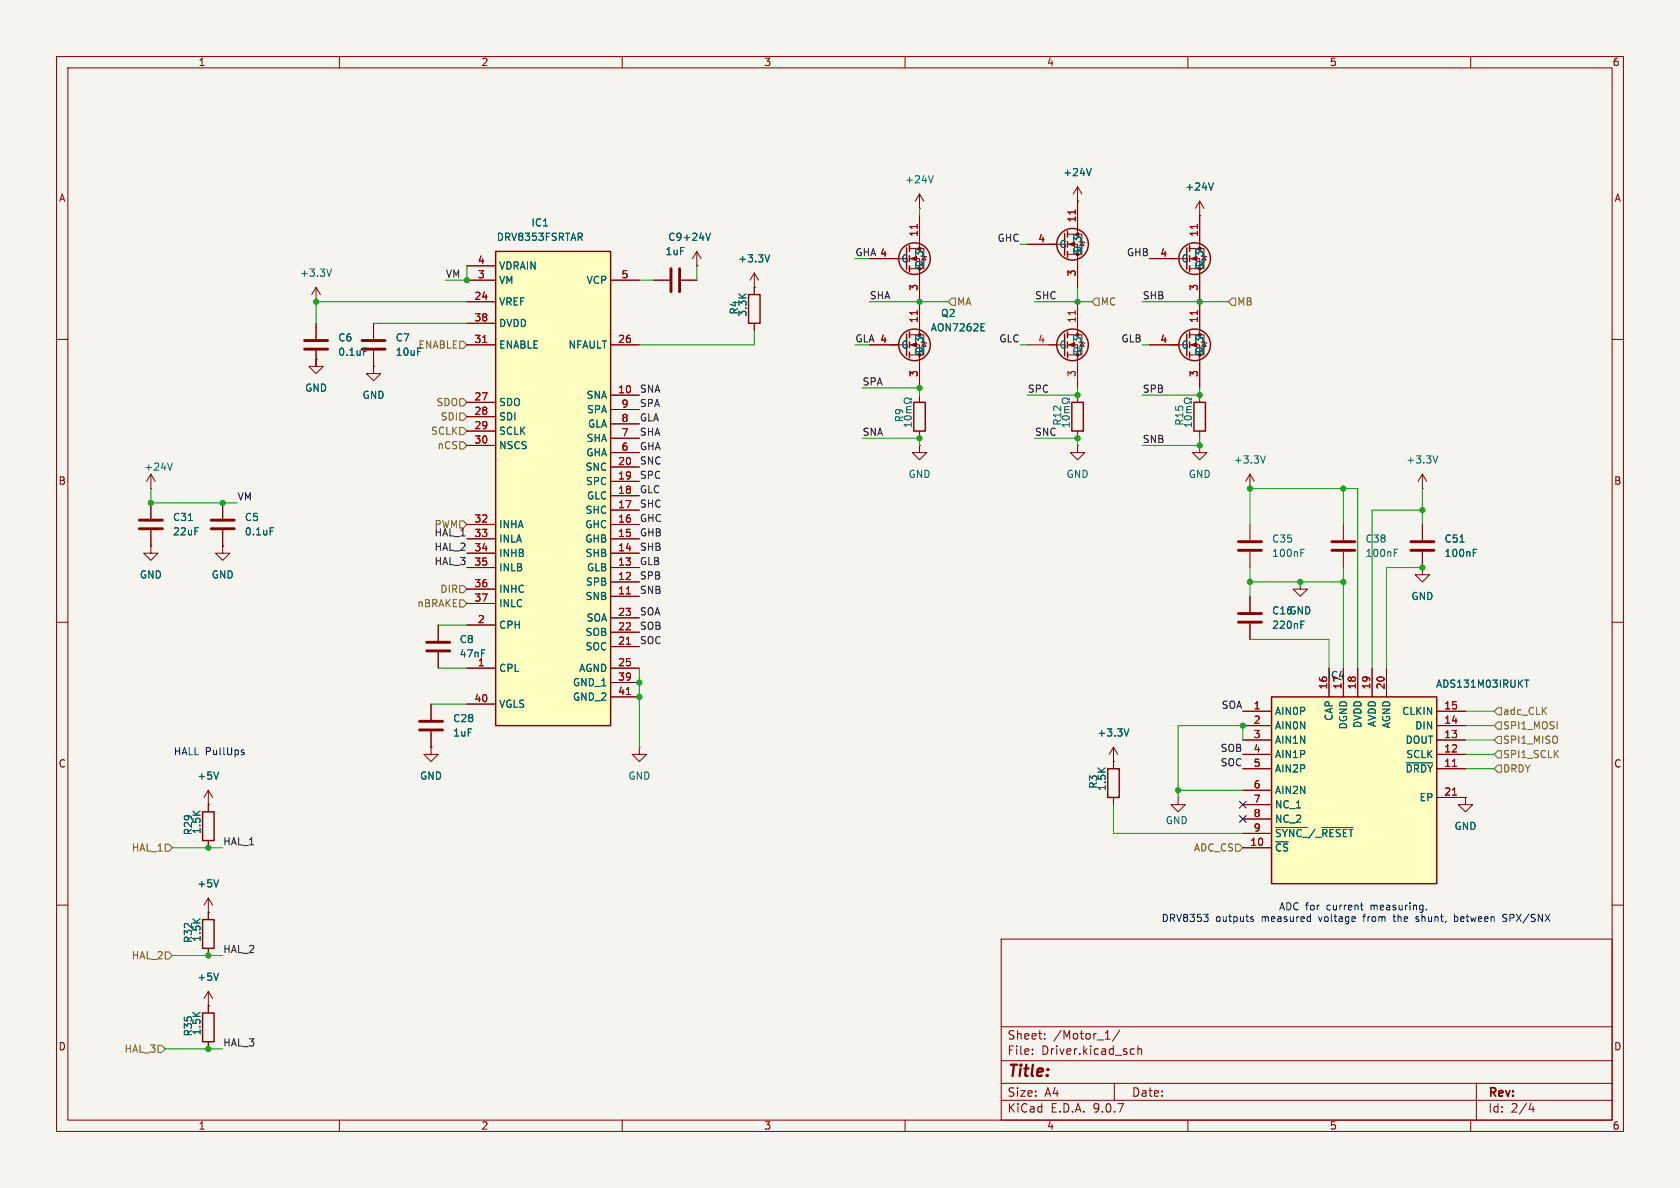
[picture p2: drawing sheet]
<svg xmlns="http://www.w3.org/2000/svg" width="297mm" height="210mm" viewBox="0 0 297 210" stroke-linecap="round" stroke-linejoin="round" font-family="sans-serif">
<path d="M0 0h297v210h-297z" fill="#f5f4ef" stroke="#f5f4ef" stroke-width=".18"/>
<g fill="none" stroke="#840000" stroke-width=".18">
<path d="M10 10h277v190h-277zM12 12h273v186h-273zM60 10v2M110 10v2M160 10v2M210 10v2M260 10v2M162.6 36.8h.1M162.6 34.3v2.5M162.6 38.1v5.8M162.6 34.3l-.8 1.3M162.6 34.3l.7 1.3"/>
<path d="M190.5 35.6h.1M190.5 33v8.4M190.5 33l-.8 1.3M190.5 33l.8 1.3M55.9 53.3h.1M55.9 50.8v2.5M55.9 57.2v2.7M55.9 50.8l-.8 1.3M55.9 50.8l.7 1.3M66 57.2v2.7M153.7 45.7h6.6M160.8 43.9h2.5v3.6h-2.5"/>
<path d="M160.8 45.7h1.8v7.6M181.6 43.2h6.6M188.7 41.4h2.6v3.6h-2.6M188.7 43.2h1.8v7.6M188.7 59.2h2.6v3.5h-2.6M190.5 53.3v5.9M210.3 59.2h2.6v3.5h-2.6M212.1 53.3v5.9M10 60h2M55.9 62v2.8h-1.3l1.3 1.2 1.2-1.2h-1.2v-1.3M55.9 63.5h.1M66 64.8v1.2h1.3l-1.3 1.3-1.2-1.3h1.2"/>
<path d="M66 64.8h.1M66 62v2.8M162.6 69.9v1.2M162.6 76.2v1.3M181.6 61h6.6M188.7 61h1.8v7.6M190.5 78.7v1.3h1.3l-1.3 1.3-1.3-1.3h1.3M190.5 78.7h.1M190.5 69.9v1.2M190.5 76.2v1.3M203.2 61h6.6M210.3 61h1.8v7.6"/>
<path d="M212.1 78.7v1.3h1.3l-1.3 1.3-1.3-1.3h1.3M212.1 78.7h.1M212.1 69.9v1.2M212.1 76.2v1.3M285 60h2M26.7 86.4h.1M26.7 83.8l-.8 1.3M26.7 83.8l.7 1.3M26.7 83.8v2.6M39.4 96.5v1.3h1.2l-1.2 1.3-1.3-1.3h1.3M39.4 96.5h.1M221 86.4h.1"/>
<path d="M221 83.8l-.8 1.3M221 83.8l.7 1.3M221 83.8v2.6M10 110h2M285 110h2M196.8 134.6h.1M196.8 132.1l-.7 1.3M196.8 132.1l.8 1.3M196.8 132.1v3.8M196.8 141v1.2M10 160h2M177 166h108v32h-108z"/>
<path d="M285 160h2M60 198v2M110 198v2M160 198v2M177 194.5h108M177 191.5h108M177 187.5h108M177 181.5h108M182.5 186.3v.1M182.5 185.5v.1M184.7 183.6v.1M184.7 182.8v.1"/>
<path d="M195.4 183.7h.8M197 191.5v3M198 182.1l-1.3 2M200.1 185.4l.4 .1M200.5 186.3l-.4 .1M201.2 185.5l.2-.1 .3 .1 .1 .9M201.2 184.9v1.5M210 198v2M260 198v2M261 191.5v6.5M270.7 195l-.4 1.1h.9M271 195.6v1"/>
</g>
<g fill="none" stroke="#840000" stroke-width=".25">
<path d="M160.3 43.8v3.8M160.8 43.4v1.1M160.8 47v1M188.2 41.3v3.8M188.2 59.1v3.8M188.7 40.9v1M188.7 44.5v1M188.7 58.7v1M209.8 59.1v3.8M210.3 58.7v1M161.5 71.1h2.1v5.1h-2.1zM188.7 62.2v1"/>
<path d="M189.5 71.1h2v5.1h-2zM210.3 62.2v1M211.1 71.1h2v5.1h-2zM195.8 135.9h2.1v5.1h-2.1z"/>
<circle cx="161.7" cy="45.7" r="2.79"/>
<circle cx="189.6" cy="43.2" r="2.79"/>
<circle cx="189.6" cy="61" r="2.79"/>
<circle cx="211.2" cy="61" r="2.79"/>
</g>
<g fill="#840000" stroke="#840000" stroke-width=".18">
<path d="M189 43.2l1-.4v.8z"/>
<path d="M189 61l1-.4v.7z"/>
<path d="M161 45.7l1.1-.4v.8z"/>
<path d="M210.6 61l1-.4v.7z"/>
</g>
<path d="M162.1 39.7v.7M190.1 37.1v.8M190.1 54.9v.7M211.7 54.9v.7" fill="none" stroke="#a90000" stroke-width=".18"/>
<g fill="none" stroke="#006464" stroke-width=".18">
<path d="M165 31.1l-.4 1.2M192.9 29.8l-.4 1.3M58.6 47.6l-.4 1.2M64.3 61.5h.6M159.8 75.1h1.3M160 75.2l.2 .2M160.3 73h.8M160.3 73.5l.6 .1 .2 .2-.1 .3-.7 .1M160.4 72.4h.7M161.1 70.4v.3h-.2a.54 .54 0 0 0-.8-.3 .54 .54 0 0 0-.2 .7 .58 .58 0 0 0 1-.1h.2v.3M161.1 74.7v.7M161.1 71.9h-.7l-.1 .2"/>
<path d="M187.8 75.1h1.2M188.2 73h.8M188.3 73.5l.5 .1 .2 .2-.1 .3-.6 .1M188.4 72.4h.6M188.4 71.9h.6M189 70.4v.3h-.2a.54 .54 0 0 0-.7-.3 .54 .54 0 0 0-.3 .7 .58 .58 0 0 0 1-.1h.2v.3M189 74.7v.7M209.4 75.1h1.2M209.8 73h.8M209.9 73.5l.5 .1 .2 .2-.1 .3-.6 .1M210 72.4h.6M210 71.9h.6"/>
<path d="M210.6 70.4v.3h-.2a.54 .54 0 0 0-.7-.3 .54 .54 0 0 0-.3 .7 .58 .58 0 0 0 1-.1h.2v.3M210.6 74.7v.7M30.5 81.9l-.5 1.2M223.7 80.6l-.4 1.3M199.6 128.8l-.5 1.3"/>
</g>
<path d="M53.8 60.2h4.1M53.8 61.7h4.1M64 60.2h4.1M64 61.7h4.1" fill="none" stroke="#840000" stroke-width=".51"/>
<path d="M87.6 44.5h20.3v83.8h-20.3z" fill="#ffffc2"/>
<g fill="none" stroke="#840000" stroke-width=".25">
<path d="M87.6 44.5h20.3v83.8h-20.3zM132.3 52.1h2.1v5.1h-2.1zM160.3 59.1v3.8M160.8 58.7v1M209.8 43.8v3.8M210.3 43.4v1.1M210.3 47v1M160.8 62.2v1M35.8 143.5h2v5.1h-2zM35.8 179.1h2v5.1h-2zM35.8 162.6h2v5h-2z"/>
<circle cx="211.2" cy="45.7" r="2.79"/>
<circle cx="161.7" cy="61" r="2.79"/>
</g>
<g fill="none" stroke="#840000" stroke-width=".18">
<path d="M212.1 38.1h.1M212.1 35.6v8.3M212.1 35.6l-.8 1.2M212.1 35.6l.8 1.2M82.5 47h5.1M82.5 49.5h5.1M82.5 53.3h5.1M82.5 57.2h5.1M107.9 49.5h5.1M115.6 49.5h2.8M120.4 49.5h2.8M123.2 47h.1"/>
<path d="M123.2 44.5l-.8 1.2M123.2 44.5l.8 1.2M123.2 44.5v2.5M133.3 50.8h.1M133.3 48.3v3.8M133.3 57.2v1.2M133.3 48.3l-.7 1.2M133.3 48.3l.8 1.2M160.8 59.2h2.5v3.5h-2.5M162.6 53.3v5.9M203.2 45.7h6.6M210.3 43.9h2.6v3.6h-2.6"/>
<path d="M210.3 45.7h1.8v7.6M82.5 61h5.1M82.5 71.1h5.1M82.5 73.7h5.1M82.5 76.2h5.1M82.5 78.7h5.1M107.9 61h5.1M107.9 69.9h5.1M107.9 72.4h5.1M107.9 74.9h5.1M107.9 77.5h5.1M153.7 61h6.6"/>
<path d="M160.8 61h1.8v7.6M162.6 78.7v1.3h1.2l-1.2 1.3-1.3-1.3h1.3M162.6 78.7h.1M26.7 96.5v1.3h1.2l-1.2 1.3-1.3-1.3h1.3M26.7 96.5h.1M26.7 88.9v2.8M26.7 93.7v2.8M39.4 88.9v2.8M39.4 93.7v2.8M82.5 92.7h5.1M82.5 95.3h5.1M82.5 97.8h5.1"/>
<path d="M107.9 92.7h5.1M107.9 95.3h5.1M107.9 97.8h5.1M107.9 80h5.1M107.9 82.6h5.1M107.9 85.1h5.1M107.9 87.6h5.1M107.9 90.2h5.1M221 92.7v2.8M221 97.5v2.8M237.5 92.7v2.8M237.5 97.5v2.8"/>
<path d="M251.5 86.4h.1M251.5 83.8v2.6M251.5 92.7v2.8M251.5 97.5v2.8M251.5 83.8l-.8 1.3M251.5 83.8l.7 1.3M77.5 110.5v2.8M77.5 115.3v2.8M82.5 100.3h5.1M82.5 104.1h5.1M82.5 106.7h5.1M82.5 110.5h5.1"/>
<path d="M82.5 118.1h5.1M107.9 100.3h5.1M107.9 118.1h5.1M107.9 102.9h5.1M107.9 105.4h5.1M107.9 109.2h5.1M107.9 111.8h5.1M107.9 114.3h5.1M221 105.4v2.8M221 110.2v2.8M229.9 102.9v1.2h1.2l-1.2 1.3-1.3-1.3h1.3M229.9 102.9h.1"/>
<path d="M251.5 100.3v1.3h1.2l-1.2 1.3-1.3-1.3h1.3M251.5 100.3h.1M36.8 139.7v3.8M36.8 139.7l-.7 1.3M36.8 139.7l.8 1.3M76.2 132.1v1.3h1.3l-1.3 1.2-1.3-1.2h1.3M76.2 132.1h.1M76.2 124.5v2.8M76.2 129.3v2.8M82.5 124.5h5.1M107.9 120.7h5.1M107.9 123.2h5.1"/>
<path d="M113 132.1v1.3h1.3l-1.3 1.2-1.2-1.2h1.2M113 132.1h.1M36.8 142.2h.1M36.8 148.6v1.3M36.8 158.8v3.8M36.8 158.8l-.7 1.2M36.8 158.8l.8 1.2M208.3 141v1.2h1.2l-1.2 1.3-1.3-1.3h1.3M208.3 141h.1M259.1 141v1.2h1.2l-1.2 1.3-1.3-1.3h1.3M259.1 141h.1M36.8 177.8h.1"/>
<path d="M36.8 161.3h.1M36.8 175.3l-.7 1.2M36.8 175.3l.8 1.2M36.8 167.6v1.3M36.8 175.3v3.8M36.8 184.2v1.2"/>
</g>
<path d="M211.7 39.7v.7M162.1 54.9v.7M85.3 60.5h.8M110.7 105h.8M110.7 113.9h.8M110.7 122.8h.8" fill="none" stroke="#a90000" stroke-width=".18"/>
<g fill="none" stroke="#840000" stroke-width=".51">
<path d="M118.6 47.5v4.1M120.1 47.5v4.1M24.6 91.9h4.1M24.6 93.5h4.1M37.3 91.9h4.1M37.3 93.5h4.1M218.9 95.8h4.1M218.9 97.3h4.1M235.5 95.8h4M235.5 97.3h4M249.4 95.8h4.1M249.4 97.3h4.1"/>
<path d="M75.4 113.5h4.1M75.4 115.1h4.1M218.9 108.5h4.1M218.9 110h4.1M74.2 129h4M74.2 127.5h4"/>
</g>
<g fill="none" stroke="#006464" stroke-width=".18">
<path d="M214.5 32.3l-.4 1.3M125.6 41.2l-.4 1.3M136.1 45l-.5 1.3M173.4 58.5h.6M173.4 57.2h.6M33.3 92h.7M47.8 93.3h.6M230 97.7h.4M230 97.1h.6M246.5 97.7h.4M246.5 97.1h.6M254.2 80.6l-.4 1.3"/>
<path d="M258.1 95.8h.7M260.5 97.7h.4M260.5 97.1h.6M230 110.4h.4M230 109.8h.6M38.6 136.5l-.4 1.2M38.6 155.5l-.4 1.3M38.6 172l-.4 1.3"/>
</g>
<g fill="#840000" stroke="#840000" stroke-width=".18">
<path d="M210.6 45.7l1-.4v.8z"/>
<path d="M161 61l1.1-.4v.7z"/>
</g>
<path d="M224.8 123.2h29.2v33h-29.2z" fill="#ffffc2"/>
<path d="M224.8 123.2h29.2v33h-29.2z" fill="none" stroke="#840000" stroke-width=".25"/>
<g fill="none" stroke="#840000" stroke-width=".18">
<path d="M162.6 38.1v5.1M190.5 35.6h.1M190.5 35.6v5M212.1 38.1h.1M212.1 38.1v5.1M55.9 57.2v2.7M66 57.2v2.7M82.5 49.5h5.1M82.5 47h5.1M82.5 53.3h5.1M82.5 57.2h5.1M107.9 49.5h5.1"/>
<path d="M115.6 49.5h2.8M120.4 49.5h2.8M123.2 47h.1M133.3 50.8h.1M133.3 50.8v1.3M133.3 57.2v1.2M153.7 45.7h5M162.6 48.3v10.1M181.6 43.2h5.1M190.5 45.7v5.1M203.2 45.7h5.1M212.1 48.3v10.1"/>
<path d="M55.9 63.5h.1M55.9 62v2.8M66 64.8h.1M66 62v2.8M82.5 61h5.1M82.5 71.1h5.1M82.5 73.7h5.1M82.5 76.2h5.1M82.5 78.7h5.1M107.9 61h5.1M107.9 69.9h5.1M107.9 72.4h5.1"/>
<path d="M107.9 74.9h5.1M107.9 77.5h5.1M153.7 61h5M162.6 63.5v5.1M203.2 61h5.1M212.1 63.5v5.1M26.7 96.5h.1M26.7 88.9v2.8M26.7 93.7v2.8M39.4 96.5h.1M39.4 88.9v2.8M39.4 93.7v2.8"/>
<path d="M82.5 92.7h5.1M82.5 95.3h5.1M82.5 97.8h5.1M107.9 92.7h5.1M107.9 95.3h5.1M107.9 97.8h5.1M107.9 80h5.1M107.9 82.6h5.1M107.9 85.1h5.1M107.9 87.6h5.1M107.9 90.2h5.1M251.5 92.7v2.8"/>
<path d="M251.5 97.5v2.8M77.5 110.5v2.8M77.5 115.3v2.8M82.5 100.3h5.1M82.5 104.1h5.1M82.5 106.7h5.1M82.5 110.5h5.1M82.5 118.1h5.1M107.9 100.3h5.1M107.9 118.1h5.1M107.9 102.9h5.1M107.9 105.4h5.1"/>
<path d="M107.9 109.2h5.1M107.9 111.8h5.1M107.9 114.3h5.1M221 105.4v2.8M221 110.2v2.8M229.9 102.9h.1M234.9 118.1v5.1M237.5 118.1v5.1M240 118.1v5.1M242.6 118.1v5.1M245.1 118.1v5.1M251.5 100.3h.1"/>
<path d="M76.2 132.1h.1M76.2 124.5v2.8M76.2 129.3v2.8M82.5 124.5h5.1M107.9 120.7h5.1M107.9 123.2h5.1M196.8 134.6h.1M196.8 134.6v1.3M219.7 125.7h5.1M219.7 128.3h5.1M219.7 130.8h5.1M219.7 133.4h5.1"/>
<path d="M219.7 135.9h5.1M219.7 139.7h5.1M254 125.7h5.1M254 128.3h5.1M254 130.8h5.1M254 133.4h5.1M254 135.9h5.1M36.8 142.2h.1M36.8 142.2v1.3M36.8 148.6v1.3M196.8 141v1.2M219.7 142.2h5.1"/>
<path d="M219.7 144.8h5.1M219.7 147.3h5.1M219.7 149.9h5.1M254 141h5.1M259.1 141h.1M36.8 161.3h.1M36.8 177.8h.1M36.8 161.3v1.3M36.8 167.6v1.3M36.8 177.8v1.3M36.8 184.2v1.2"/>
</g>
<g fill="none" stroke="#006464" stroke-width=".18">
<path d="M192.9 29.8l-.4 1.3M214.5 32.3l-.4 1.3M125.6 41.2l-.4 1.3M136.1 45l-.5 1.3M173.4 58.5h.6M173.4 57.2h.6M64.3 61.5h.6M33.3 92h.7M47.8 93.3h.6M258.1 95.8h.7M260.5 97.7h.4M260.5 97.1h.6"/>
<path d="M230 110.4h.4M230 109.8h.6M38.6 136.5l-.4 1.2M199.6 128.8l-.5 1.3M248.6 134.8h4.7M269.5 120.2h.8M269.9 120.2v1.3M38.6 155.5l-.4 1.3M225.5 146.3h5.6M233.7 146.3h5.5M38.6 172l-.4 1.3"/>
</g>
<path d="M162.1 39.7v.7M190.1 37.1v.8M211.7 39.7v.7M162.1 54.9v.7M211.7 54.9v.7M85.3 60.5h.8M110.7 105h.8M110.7 113.9h.8M110.7 122.8h.8M256.8 135.5h.7M256.8 140.6h.7" fill="none" stroke="#a90000" stroke-width=".18"/>
<g fill="none" stroke="#725600" stroke-width=".18">
<path d="M168.3 52.7h.6v1.3h-.6l-.7-.7zM193.7 52.7h.6v1.3h-.6l-.7-.7zM217.8 52.7h.6v1.3h-.6l-.6-.7zM81.3 70.5h.6l.6 .6-.6 .7h-.6zM81.3 60.3h.6l.6 .7-.6 .6h-.6zM81.3 75.6h.6l.6 .6-.6 .6h-.6zM81.3 73h.6l.6 .7-.6 .6h-.6zM81.3 78.1h.6l.6 .6-.6 .7h-.6zM81.3 92.1h.6l.6 .6-.6 .6h-.6zM81.3 103.5h.6l.6 .6-.6 .7h-.6zM81.3 106h.6l.6 .7-.6 .6h-.6zM264.8 132.7h.6v1.3h-.6l-.6-.6z"/>
<path d="M264.8 127.6h.6v1.3h-.6l-.6-.6zM264.8 135.3h.6v1.2h-.6l-.6-.6zM264.8 130.2h.6v1.2h-.6l-.6-.6zM264.8 125.1h.6v1.3h-.6l-.6-.7zM29.2 149.2h.6l.7 .7-.7 .6h-.6zM218.4 149.2h.7l.6 .7-.6 .6h-.7zM29.2 168.3h.6l.7 .6-.7 .6h-.6zM27.9 184.8h.7l.6 .6-.6 .7h-.7z"/>
</g>
<g fill="none" stroke="#009600" stroke-width=".18">
<path d="M162.6 36.8v1.3M66 57.2h16.5M82.5 53.3h-26.6v3.9M82.5 47v2.5h-3.8M113 49.5h2.6M123.2 47v2.5M133.3 58.4v2.6h-20.3M153.7 53.3h13.9M180.3 43.2h1.3M182.9 53.3h10.1M190.5 50.8v2.5M201.9 53.3h15.3"/>
<path d="M55.9 63.5v1.3M152.4 77.5h10.2v1.2M152.4 68.6h10.2v1.3M180.3 61h1.3M182.9 77.5h7.6v1.2M190.5 68.6v1.3h-8.9M201.9 61h1.3M212.1 68.6v1.3h-10.2M212.1 77.5v1.2h-10.2M26.7 86.4v2.5h15.2M221 92.7v-6.3h19v31.7M237.5 86.4v6.3"/>
<path d="M251.5 90.2h-8.9v27.9M251.5 86.4v6.3M77.5 118.1h5M77.5 110.5h5M113 118.1v14M221 100.3v5.1M221 102.9h16.5M221 113h13.9v5.1M237.5 100.3v17.8M251.5 100.3h-6.4v17.8M76.2 124.5h6.3M208.3 139.7h11.4"/>
<path d="M219.7 130.8v-2.5h-11.4v12.7M259.1 135.9h5.1M259.1 130.8h5.1M259.1 128.3h5.1M259.1 133.4h5.1M259.1 125.7h5.1M30.5 149.9h8.9M196.8 142.2v5.1h22.9M30.5 168.9h8.9M29.2 185.4h10.2"/>
</g>
<path d="M219.1 141.6l1.2 1.2M219.1 144.2l1.2 1.2M220.3 141.6l-1.2 1.2M220.3 144.2l-1.2 1.2" fill="none" stroke="#000084" stroke-width=".18"/>
<g fill="none" stroke="#0000c2" stroke-width=".18">
<path d="M42.8 133l.3 .1 .1 .1-.2 .2h-.2M42.8 132.6h.3M212.8 161.6h.8l-.4 .5M213.5 162.2l.1 .2-.1 .4M221.1 162.4l.5 .3v.1l-.4 .1M221.1 162.1h.5M231.3 162l.4 .1M231.7 162.8l-.4 .1M231.7 161.6v1.3M240.5 160h.5M240.7 160.7l.3 .2M246.4 161.6l.1 1.2"/>
<path d="M250.3 162.8l.4 .1M250.4 162.1v.3l.3 .1M252.2 160.7v.2M257.1 162.1l.4-.1 .2 .2M257.1 161.6v1.3M257.7 162.8l-.2 .1-.4-.1M266.4 161.7l-.5-.1-.2 .1v.4l.6 .3 .1 .3-.3 .2-.4-.1"/>
</g>
<g fill="#009600" stroke="#009600" stroke-width=".18">
<circle cx="113" cy="123.2" r=".46"/>
<circle cx="113" cy="120.7" r=".46"/>
<circle cx="190.5" cy="77.5" r=".46"/>
<circle cx="208.3" cy="139.7" r=".46"/>
<circle cx="221" cy="86.4" r=".46"/>
<circle cx="212.1" cy="78.7" r=".46"/>
<circle cx="212.1" cy="53.3" r=".46"/>
<circle cx="212.1" cy="69.9" r=".46"/>
<circle cx="219.7" cy="128.3" r=".46"/>
<circle cx="82.5" cy="49.5" r=".46"/>
<circle cx="39.4" cy="88.9" r=".46"/>
<circle cx="55.9" cy="53.3" r=".46"/>
<circle cx="190.5" cy="69.9" r=".46"/>
<circle cx="162.6" cy="68.6" r=".46"/>
<circle cx="162.6" cy="53.3" r=".46"/>
<circle cx="162.6" cy="77.5" r=".46"/>
<circle cx="190.5" cy="53.3" r=".46"/>
<circle cx="36.8" cy="149.9" r=".46"/>
<circle cx="26.7" cy="88.9" r=".46"/>
<circle cx="36.8" cy="185.4" r=".46"/>
<circle cx="36.8" cy="168.9" r=".46"/>
<circle cx="237.5" cy="86.4" r=".46"/>
<circle cx="221" cy="102.9" r=".46"/>
<circle cx="229.9" cy="102.9" r=".46"/>
<circle cx="251.5" cy="90.2" r=".46"/>
<circle cx="237.5" cy="102.9" r=".46"/>
<circle cx="251.5" cy="100.3" r=".46"/>
</g>
<text font-size="2.8" fill="#840000" x="178" y="190.9">Title:</text>
<g font-size="2.1" fill="#840000">
<text x="178" y="184">Sheet:</text>
<text x="186.2" y="184">/Motor_1/</text>
<text x="178" y="186.7">File:</text>
<text x="184.1" y="186.7">Driver.kicad_sch</text>
<text x="178" y="196.9">KiCad</text>
<text x="178" y="194.1">Size:</text>
<text x="184.7" y="194.1">A4</text>
<text x="185.7" y="196.9">E.D.A.</text>
<text x="193.3" y="196.9">9.0.7</text>
<text x="200" y="194.1">Date:</text>
<text x="263" y="194.3">Rev:</text>
<text x="263" y="196.9">Id:</text>
<text x="267.1" y="196.9">2/4</text>
</g>
<g font-size="1.8" fill="#840000">
<text x="35" y="11.9">1</text>
<text x="85" y="11.9">2</text>
<text x="135" y="11.9">3</text>
<text x="185" y="11.9">4</text>
<text x="235" y="11.9">5</text>
<text x="285" y="11.9">6</text>
<text x="10.3" y="35.9">A</text>
<text x="285.3" y="35.9">A</text>
<text x="10.3" y="85.9">B</text>
<text x="285.3" y="85.9">B</text>
<text x="10.3" y="135.9">C</text>
<text x="285.3" y="135.9">C</text>
<text x="10.3" y="185.9">D</text>
<text x="285.3" y="185.9">D</text>
<text x="35" y="199.9">1</text>
<text x="85" y="199.9">2</text>
<text x="135" y="199.9">3</text>
<text x="185" y="199.9">4</text>
<text x="235" y="199.9">5</text>
<text x="285" y="199.9">6</text>
</g>
<g font-size="1.8" fill="#006464">
<text x="159.9" y="32.6">+24V</text>
<text x="187.9" y="31.3">+24V</text>
<text x="209.4" y="33.9">+24V</text>
<text x="93.9" y="40.2">IC1</text>
<text x="87.7" y="42.8">DRV8353FSRTAR</text>
<text x="88.1" y="47.9">VDRAIN</text>
<text x="117.6" y="45.3">1uF</text>
<text x="118" y="42.8">C9+24V</text>
<text x="130.4" y="46.6">+3.3V</text>
<text x="159.3" y="46.6">G</text>
<text x="163.4" y="47.3" transform="rotate(-90 163.4 47.3)">D_7</text>
<text x="187.2" y="44">G</text>
<text x="191.4" y="44.8" transform="rotate(-90 191.4 44.8)">D_7</text>
<text x="208.8" y="46.6">G</text>
<text x="213" y="47.3" transform="rotate(-90 213 47.3)">D_7</text>
<text x="52.9" y="49.1">+3.3V</text>
<text x="88.1" y="50.4">VM</text>
<text x="103.6" y="50.4">VCP</text>
<text x="88.1" y="54.2">VREF</text>
<text x="88.1" y="58">DVDD</text>
<text x="130.7" y="55.7" transform="rotate(-90 130.7 55.7)">R4</text>
<text x="132.2" y="56.1" transform="rotate(-90 132.2 56.1)">3.3K</text>
<text x="164.4" y="58.8">AON7262E</text>
<text x="166.3" y="56.2">Q2</text>
<text x="59.7" y="60.6">C6</text>
<text x="59.7" y="63.1">0.1uF</text>
<text x="69.9" y="60.6">C7</text>
<text x="69.9" y="63.1">10uF</text>
<text x="88.1" y="61.8">ENABLE</text>
<text x="100.4" y="61.8">NFAULT</text>
<text x="159.3" y="61.8">G</text>
<text x="163.4" y="62.6" transform="rotate(-90 163.4 62.6)">D_7</text>
<text x="187.2" y="61.8">G</text>
<text x="191.4" y="62.6" transform="rotate(-90 191.4 62.6)">D_7</text>
<text x="208.8" y="61.8">G</text>
<text x="213" y="62.6" transform="rotate(-90 213 62.6)">D_7</text>
<text x="53.8" y="69.4">GND</text>
<text x="64" y="70.7">GND</text>
<text x="88.1" y="72">SDO</text>
<text x="103.6" y="70.7">SNA</text>
<text x="88.1" y="74.5">SDI</text>
<text x="88.1" y="77.1">SCLK</text>
<text x="103.7" y="73.3">SPA</text>
<text x="103.9" y="75.8">GLA</text>
<text x="159.9" y="74.7" transform="rotate(-90 159.9 74.7)">R9</text>
<text x="209.4" y="75.4" transform="rotate(-90 209.4 75.4)">R15</text>
<text x="25.4" y="83.4">+24V</text>
<text x="88.1" y="79.6">NSCS</text>
<text x="103.4" y="83.4">SNC</text>
<text x="103.5" y="80.9">GHA</text>
<text x="103.6" y="78.3">SHA</text>
<text x="218" y="82.1">+3.3V</text>
<text x="248.5" y="82.1">+3.3V</text>
<text x="103.5" y="86">SPC</text>
<text x="103.7" y="88.5">GLC</text>
<text x="160.5" y="84.7">GND</text>
<text x="188.5" y="84.7">GND</text>
<text x="210.1" y="84.7">GND</text>
<text x="30.5" y="92.3">C31</text>
<text x="30.5" y="94.8">22uF</text>
<text x="43.2" y="92.3">C5</text>
<text x="43.2" y="94.8">0.1uF</text>
<text x="88.1" y="93.6">INHA</text>
<text x="103.4" y="93.6">GHC</text>
<text x="103.4" y="91">SHC</text>
<text x="88.1" y="96.1">INLA</text>
<text x="88.1" y="98.7">INHB</text>
<text x="88.1" y="101.2">INLB</text>
<text x="103.4" y="96.1">GHB</text>
<text x="103.4" y="98.7">SHB</text>
<text x="103.7" y="101.2">GLB</text>
<text x="224.8" y="98.7">100nF</text>
<text x="224.8" y="96.1">C35</text>
<text x="241.3" y="98.7">100nF</text>
<text x="241.3" y="96.1">C38</text>
<text x="255.3" y="98.7">100nF</text>
<text x="255.3" y="96.1">C51</text>
<text x="24.6" y="102.5">GND</text>
<text x="37.3" y="102.5">GND</text>
<text x="88.1" y="105">INHC</text>
<text x="88.1" y="107.5">INLC</text>
<text x="103.4" y="106.3">SNB</text>
<text x="103.5" y="103.7">SPB</text>
<text x="249.4" y="106.3">GND</text>
<text x="81.2" y="113.9">C8</text>
<text x="88.1" y="111.4">CPH</text>
<text x="103.4" y="112.6">SOB</text>
<text x="103.6" y="110.1">SOA</text>
<text x="224.8" y="111.4">220nF</text>
<text x="224.8" y="108.8">C16GND</text>
<text x="81.2" y="116.4">47nF</text>
<text x="88.1" y="119">CPL</text>
<text x="102.3" y="119">AGND</text>
<text x="103.4" y="115.2">SOC</text>
<text x="88.1" y="125.3">VGLS</text>
<text x="101.2" y="121.5">GND_1</text>
<text x="101.2" y="124.1">GND_2</text>
<text x="234.6" y="120.2">IC4</text>
<text x="253.8" y="121.8">ADS131M03IRUKT</text>
<text x="80" y="130.4">1uF</text>
<text x="80" y="127.9">C28</text>
<text x="193.9" y="130.4">+3.3V</text>
<text x="225.3" y="126.6">AIN0P</text>
<text x="225.3" y="129.1">AIN0N</text>
<text x="225.3" y="131.7">AIN1N</text>
<text x="235.8" y="127.5" transform="rotate(-90 235.8 127.5)">CAP</text>
<text x="238.4" y="129" transform="rotate(-90 238.4 129)">DGND</text>
<text x="240.9" y="128.8" transform="rotate(-90 240.9 128.8)">DVDD</text>
<text x="243.4" y="128.6" transform="rotate(-90 243.4 128.6)">AVDD</text>
<text x="246" y="128.9" transform="rotate(-90 246 128.9)">AGND</text>
<text x="247.8" y="126.6">CLKIN</text>
<text x="248.4" y="131.7">DOUT</text>
<text x="250.1" y="129.1">DIN</text>
<text x="225.3" y="134.2">AIN1P</text>
<text x="225.3" y="136.8">AIN2P</text>
<text x="248.4" y="136.8">~{DRDY}</text>
<text x="248.5" y="134.2">SCLK</text>
<text x="34.8" y="138">+5V</text>
<text x="74.2" y="138">GND</text>
<text x="111" y="138">GND</text>
<text x="194.2" y="139.5" transform="rotate(-90 194.2 139.5)">R3</text>
<text x="195.7" y="139.9" transform="rotate(-90 195.7 139.9)">1.5K</text>
<text x="225.3" y="140.6">AIN2N</text>
<text x="225.3" y="143.1">NC_1</text>
<text x="250.9" y="141.8">EP</text>
<text x="34.1" y="147.7" transform="rotate(-90 34.1 147.7)">R29</text>
<text x="35.7" y="147.5" transform="rotate(-90 35.7 147.5)">1.5K</text>
<text x="206" y="145.9">GND</text>
<text x="225.3" y="145.6">NC_2</text>
<text x="225.3" y="148.2">~{SYNC_}/_~{RESET}</text>
<text x="257" y="146.9">GND</text>
<text x="225.3" y="150.7">~{CS}</text>
<text x="34.8" y="157.1">+5V</text>
<text x="34.1" y="166.8" transform="rotate(-90 34.1 166.8)">R32</text>
<text x="35.7" y="166.6" transform="rotate(-90 35.7 166.6)">1.5K</text>
<text x="34.8" y="173.6">+5V</text>
<text x="34.1" y="183.3" transform="rotate(-90 34.1 183.3)">R35</text>
<text x="35.7" y="183.1" transform="rotate(-90 35.7 183.1)">1.5K</text>
</g>
<g font-size="1.8" fill="#a90000">
<text x="162.3" y="42" transform="rotate(-90 162.3 42)">11</text>
<text x="190.2" y="39.4" transform="rotate(-90 190.2 39.4)">11</text>
<text x="211.8" y="42" transform="rotate(-90 211.8 42)">11</text>
<text x="84.4" y="46.7">4</text>
<text x="155.5" y="45.5">4</text>
<text x="183.4" y="42.9">4</text>
<text x="205" y="45.5">4</text>
<text x="83.8" y="53.1">24</text>
<text x="84.4" y="49.3">3</text>
<text x="109.8" y="49.3">5</text>
<text x="162.3" y="51.5" transform="rotate(-90 162.3 51.5)">3</text>
<text x="190.2" y="49" transform="rotate(-90 190.2 49)">3</text>
<text x="211.8" y="51.5" transform="rotate(-90 211.8 51.5)">3</text>
<text x="83.8" y="56.9">38</text>
<text x="162.3" y="57.2" transform="rotate(-90 162.3 57.2)">11</text>
<text x="190.2" y="57.2" transform="rotate(-90 190.2 57.2)">11</text>
<text x="211.8" y="57.2" transform="rotate(-90 211.8 57.2)">11</text>
<text x="83.8" y="60.7">31</text>
<text x="109.2" y="60.7">26</text>
<text x="155.5" y="60.7">4</text>
<text x="183.4" y="60.7">4</text>
<text x="205" y="60.7">4</text>
<text x="83.8" y="70.9">27</text>
<text x="109.2" y="69.6">10</text>
<text x="162.3" y="66.7" transform="rotate(-90 162.3 66.7)">3</text>
<text x="190.2" y="66.7" transform="rotate(-90 190.2 66.7)">3</text>
<text x="211.8" y="66.7" transform="rotate(-90 211.8 66.7)">3</text>
<text x="83.8" y="73.4">28</text>
<text x="83.8" y="75.9">29</text>
<text x="109.8" y="72.1">9</text>
<text x="109.8" y="74.7">8</text>
<text x="109.8" y="77.2">7</text>
<text x="83.8" y="78.5">30</text>
<text x="109.2" y="82.3">20</text>
<text x="109.8" y="79.8">6</text>
<text x="109.2" y="84.8">19</text>
<text x="109.2" y="87.4">18</text>
<text x="109.2" y="89.9">17</text>
<text x="83.8" y="92.5">32</text>
<text x="83.8" y="95">33</text>
<text x="109.2" y="92.5">16</text>
<text x="109.2" y="95">15</text>
<text x="83.8" y="97.5">34</text>
<text x="83.8" y="100.1">35</text>
<text x="109.2" y="97.5">14</text>
<text x="109.2" y="100.1">13</text>
<text x="83.8" y="103.9">36</text>
<text x="83.8" y="106.4">37</text>
<text x="109.2" y="102.6">12</text>
<text x="109.2" y="105.2">11</text>
<text x="84.4" y="110.2">2</text>
<text x="109.2" y="109">23</text>
<text x="109.2" y="111.5">22</text>
<text x="84.4" y="117.9">1</text>
<text x="109.2" y="114">21</text>
<text x="109.2" y="117.9">25</text>
<text x="83.8" y="124.2">40</text>
<text x="109.2" y="120.4">39</text>
<text x="109.2" y="122.9">41</text>
<text x="221.5" y="125.5">1</text>
<text x="234.7" y="122" transform="rotate(-90 234.7 122)">16</text>
<text x="237.2" y="122" transform="rotate(-90 237.2 122)">17</text>
<text x="239.8" y="122" transform="rotate(-90 239.8 122)">18</text>
<text x="242.3" y="122" transform="rotate(-90 242.3 122)">19</text>
<text x="244.9" y="122" transform="rotate(-90 244.9 122)">20</text>
<text x="255.2" y="125.5">15</text>
<text x="221.5" y="128">2</text>
<text x="221.5" y="130.6">3</text>
<text x="255.2" y="128">14</text>
<text x="255.2" y="130.6">13</text>
<text x="221.5" y="133.1">4</text>
<text x="221.5" y="135.6">5</text>
<text x="255.2" y="133.1">12</text>
<text x="255.2" y="135.6">11</text>
<text x="221.5" y="139.4">6</text>
<text x="221.5" y="142">7</text>
<text x="255.2" y="140.7">21</text>
<text x="220.9" y="149.6">10</text>
<text x="221.5" y="144.5">8</text>
<text x="221.5" y="147.1">9</text>
</g>
<g font-size="1.8" fill="#009600">
<text x="151.1" y="45.4">GHA 4</text>
<text x="151.1" y="60.6">GLA 4</text>
</g>
<g font-size="1.8" fill="#0f0f0f">
<text x="176.3" y="42.8">GHC</text>
<text x="199.1" y="45.4">GHB</text>
<text x="78.7" y="49.2">VM</text>
<text x="153.7" y="53">SHA</text>
<text x="182.9" y="53">SHC</text>
<text x="201.9" y="53">SHB</text>
<text x="176.6" y="60.6">GLC</text>
<text x="198.2" y="60.6">GLB</text>
<text x="113" y="69.5">SNA</text>
<text x="152.4" y="68.2">SPA</text>
<text x="181.6" y="69.5">SPC</text>
<text x="201.9" y="69.5">SPB</text>
<text x="113" y="74.6">GLA</text>
<text x="113" y="72">SPA</text>
<text x="113" y="77.1">SHA</text>
<text x="152.4" y="77.1">SNA</text>
<text x="182.9" y="77.1">SNC</text>
<text x="187.8" y="75.4" transform="rotate(-90 187.8 75.4)">R12</text>
<text x="113" y="82.2">SNC</text>
<text x="113" y="79.7">GHA</text>
<text x="201.9" y="78.4">SNB</text>
<text x="41.9" y="88.6">VM</text>
<text x="113" y="84.7">SPC</text>
<text x="113" y="89.8">SHC</text>
<text x="113" y="87.3">GLC</text>
<text x="76.7" y="93.6">PWM</text>
<text x="76.7" y="94.9">HAL_1</text>
<text x="113" y="92.4">GHC</text>
<text x="113" y="94.9">GHB</text>
<text x="76.7" y="100">HAL_3</text>
<text x="76.7" y="97.4">HAL_2</text>
<text x="113" y="97.4">SHB</text>
<text x="113" y="100">GLB</text>
<text x="113" y="105.1">SNB</text>
<text x="113" y="102.5">SPB</text>
<text x="113" y="111.4">SOB</text>
<text x="113" y="108.9">SOA</text>
<text x="113" y="114">SOC</text>
<text x="215.9" y="125.4">SOA</text>
<text x="215.7" y="133">SOB</text>
<text x="215.7" y="135.5">SOC</text>
<text x="39.4" y="149.5">HAL_1</text>
<text x="39.4" y="168.6">HAL_2</text>
<text x="39.4" y="185.1">HAL_3</text>
</g>
<g font-size="1.8" fill="#725600">
<text x="169.1" y="54.2">MA</text>
<text x="194.5" y="54.2">MC</text>
<text x="218.6" y="54.2">MB</text>
<text x="73.9" y="61.8">ENABLE</text>
<text x="77.1" y="72">SDO</text>
<text x="76.1" y="77.1">SCLK</text>
<text x="77.8" y="74.5">SDI</text>
<text x="77.3" y="79.6">nCS</text>
<text x="73.7" y="107.5">nBRAKE</text>
<text x="77.7" y="105">DIR</text>
<text x="265.6" y="129.1">SPI1_MOSI</text>
<text x="265.6" y="131.7">SPI1_MISO</text>
<text x="265.6" y="126.6">adc_CLK</text>
<text x="265.6" y="134.2">SPI1_SCLK</text>
<text x="265.6" y="136.8">DRDY</text>
<text x="23.2" y="150.7">HAL_1</text>
<text x="211" y="150.7">ADC_CS</text>
<text x="23.2" y="169.8">HAL_2</text>
<text x="21.9" y="186.3">HAL_3</text>
</g>
<g font-size="1.8" fill="#0000c2">
<text x="30.6" y="133.7">HALL PullUps</text>
<text x="226" y="161.1">ADC for</text>
<text x="234.6" y="161.1">current</text>
<text x="242.6" y="161.1">measuring.</text>
<text x="205.3" y="163.2">DRV8353</text>
<text x="214.9" y="163.2">outputs</text>
<text x="223.1" y="163.2">measured</text>
<text x="233.5" y="163.2">voltage</text>
<text x="241.5" y="163.2">from</text>
<text x="247" y="163.2">the</text>
<text x="251.2" y="163.2">shunt,</text>
<text x="258.2" y="163.2">between</text>
<text x="266.9" y="163.2">SPX/SNX</text>
</g>
</svg>
